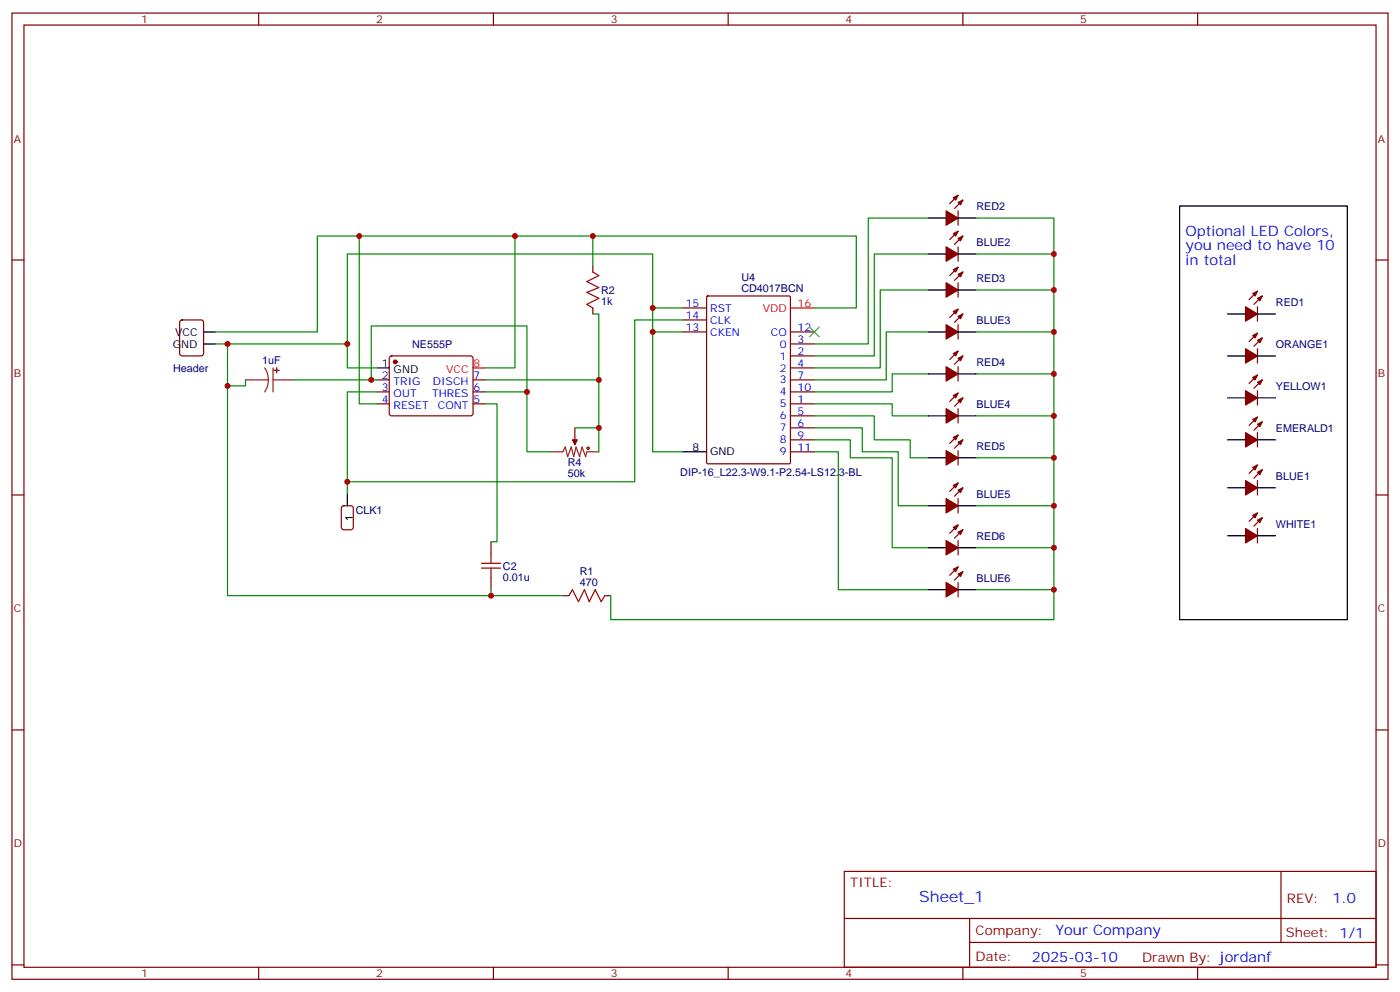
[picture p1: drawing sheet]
<svg xmlns="http://www.w3.org/2000/svg" width="412mm" height="292mm" viewBox="0 0 412 292" stroke-linecap="round" stroke-linejoin="round" font-family="sans-serif">
<g fill="none" stroke="#870000" stroke-width=".35">
<path d="M3.5 3.8h405.4v284.4h-405.4zM7.1 7.4h398.2v277.3h-398.2zM76.2 3.8v3.6M145.3 3.8v3.6M214.5 3.8v3.6M283.6 3.8v3.6M352.8 3.8v3.6M282.2 57.5l-2.4 2.4M283.6 58.9l-2.4 2.4M3.5 76.5h3.6M174.6 78.3v1.7M282.2 62.1v4.2"/>
<path d="M282.2 72.6v4.3M282.2 68.1l-2.4 2.4M282.2 78.6l-2.4 2.5M283.6 69.5l-2.4 2.4M405.3 76.5h3.6M53.2 94.4l.4-.2h5.7l.6 .4 .1 9.4-.5 .7h-5.9l-.6-.4-.1-9.4zM174.6 90.6v1.8M201.1 97.7h7M201.1 90.6h7M201.1 94.2h7M208.2 87.3l.3-.2h24l.3 .2v48.8l-.2 .3-24.1 .1-.3-.2zM232.8 97.7h7.1"/>
<path d="M282.2 83.2v4.3M282.2 95.6v4.2M282.2 91l-2.4 2.5M283.6 92.4l-2.4 2.5M283.6 80l-2.4 2.5M370.4 90.3v4.2M370.4 98l-2.5 2.5M370.4 85.7l-2.5 2.5M371.8 99.4l-2.4 2.5M371.8 87.1l-2.4 2.5M111.1 111.8h3.6M111.1 115.3h3.6"/>
<path d="M111.1 118.9h3.6M114.9 104.9l.5-.2h23.2l.5 .2 .2 .5v16.5l-.7 .5-23.5-.1-.4-.6v-16.3zM139.3 111.8h3.6M139.3 115.3h3.6M139.3 118.9h3.6M232.8 111.8h7.1M232.8 115.3h7.1M232.8 118.9h7.1M232.8 104.7h7.1M232.8 101.2h7.1M232.8 108.3h7.1M282.2 107.9v4.2"/>
<path d="M282.2 115.7l-2.4 2.4M282.2 103.3l-2.4 2.5M283.6 117.1l-2.4 2.5M283.6 104.7l-2.4 2.5M370.4 102.6v4.3M370.4 115v4.2M370.4 110.4l-2.5 2.5M371.8 111.8l-2.4 2.5M169.3 125.9v3.5M232.8 122.4h7.1M232.8 125.9h7.1M232.8 129.4h7.1"/>
<path d="M232.8 133h7.1M282.2 120.3v4.2M282.2 132.6v4.2M282.2 128l-2.4 2.5M283.6 129.4l-2.4 2.5M370.4 127.3v4.3M370.4 122.7l-2.5 2.5M370.4 136.8l-2.5 2.5M371.8 124.1l-2.4 2.5M371.8 138.3l-2.4 2.4M3.5 145.7h3.6M144.6 159.4v3.5"/>
<path d="M282.2 146.7v4.3M282.2 159.1v4.2M282.2 142.1l-2.4 2.5M282.2 154.5l-2.4 2.5M283.6 143.5l-2.4 2.5M283.6 155.9l-2.4 2.5M370.4 141.4v4.3M370.4 155.5v4.3M370.4 151l-2.5 2.4M371.8 152.4l-2.4 2.4M405.3 145.7h3.6M144.6 170v3.5"/>
<path d="M165.8 175.3h1.8M178.2 175.3h1.7M282.2 171.4v4.2M282.2 166.8l-2.4 2.5M283.6 168.2l-2.4 2.5M3.5 214.8h3.6M405.3 214.8h3.6M248.7 256.4h156.6v28.3h-156.6zM377.3 256.5v20.8M248.7 270.3h156.5M285.6 277.3h119.6M285.6 270.3v14.1"/>
<path d="M3.5 284h3.6M76.2 284.7v3.5M145.3 284.7v3.5M214.5 284.7v3.5M283.6 284.7v3.5M352.8 284.7v3.5M405.3 284h3.6"/>
</g>
<g fill="none" stroke="#000" stroke-width=".35">
<path d="M273.4 74.8h5.3M273.4 64.2h5.3M282.2 74.8h5.3M282.2 64.2h5.3M347.5 60.6h49.4v121.8h-49.4zM60 97.7h3.5M273.4 97.7h5.3M273.4 85.3h5.3M282.2 97.7h5.3M282.2 85.3h5.3M361.6 92.4h5.3M370.4 92.4h5.3"/>
<path d="M60 101.2h3.5M111.1 108.3h3.6M273.4 110h5.3M282.2 110h5.3M361.6 104.7h5.3M361.6 117.1h5.3M370.4 104.7h5.3M370.4 117.1h5.3M201.1 133h7M273.4 122.4h5.3M273.4 134.7h5.3M282.2 122.4h5.3"/>
<path d="M282.2 134.7h5.3M361.6 129.4h5.3M370.4 129.4h5.3M102.3 145.3v3.5M273.4 148.8h5.3M282.2 148.8h5.3M361.6 157.7h5.3M361.6 143.5h5.3M370.4 157.7h5.3M370.4 143.5h5.3M273.4 173.5h5.3M273.4 161.2h5.3"/>
<path d="M282.2 173.5h5.3M282.2 161.2h5.3"/>
</g>
<g fill="#870000" stroke="#870000" stroke-width=".35">
<path d="M369 98.7l1.4-.7-.7 1.4z"/>
<path d="M370.4 100.2l1.4-.8-.7 1.5z"/>
<path d="M366.9 102.6l3.5 2.1-3.5 2.2z"/>
<path d="M369 86.4l1.4-.7-.7 1.4z"/>
<path d="M370.4 87.8l1.4-.7-.7 1.4z"/>
<path d="M366.9 90.3l3.5 2.1-3.5 2.1z"/>
<path d="M369 123.4l1.4-.7-.7 1.4z"/>
<path d="M370.4 124.8l1.4-.7-.7 1.5z"/>
<path d="M366.9 127.3l3.5 2.1-3.5 2.2z"/>
<path d="M369 111.1l1.4-.7-.7 1.4z"/>
<path d="M370.4 112.5l1.4-.7-.7 1.4z"/>
<path d="M366.9 115l3.5 2.1-3.5 2.1z"/>
<path d="M369 151.7l1.4-.7-.7 1.4z"/>
<path d="M370.4 153.1l1.4-.7-.7 1.4z"/>
<path d="M366.9 155.5l3.5 2.2-3.5 2.1z"/>
<path d="M369 137.5l1.4-.7-.7 1.5z"/>
<path d="M370.4 139l1.4-.7-.7 1.4z"/>
<path d="M366.9 141.4l3.5 2.1-3.5 2.2z"/>
<path d="M168.6 129.4h1.4l-.7 1.4z"/>
<path d="M280.8 68.8l1.4-.7-.7 1.4z"/>
<path d="M282.2 70.2l1.4-.7-.7 1.4z"/>
<path d="M278.7 72.6l3.5 2.2-3.5 2.1z"/>
<path d="M280.8 91.7l1.4-.7-.7 1.4z"/>
<path d="M282.2 93.1l1.4-.7-.7 1.4z"/>
<path d="M278.7 95.6l3.5 2.1-3.5 2.1z"/>
<path d="M280.8 116.4l1.4-.7-.7 1.4z"/>
<path d="M282.2 117.8l1.4-.7-.7 1.4z"/>
<path d="M278.7 120.3l3.5 2.1-3.5 2.1z"/>
<path d="M280.8 142.8l1.4-.7-.7 1.4z"/>
<path d="M282.2 144.3l1.4-.8-.7 1.5z"/>
<path d="M278.7 146.7l3.5 2.1-3.5 2.2z"/>
<path d="M280.8 167.5l1.4-.7-.7 1.4z"/>
<path d="M282.2 168.9l1.4-.7-.7 1.5z"/>
<path d="M278.7 171.4l3.5 2.1-3.5 2.1z"/>
<path d="M280.8 58.2l1.4-.7-.7 1.4z"/>
<path d="M282.2 59.6l1.4-.7-.7 1.4z"/>
<path d="M278.7 62.1l3.5 2.1-3.5 2.1z"/>
<path d="M280.8 79.3l1.4-.7-.7 1.4z"/>
<path d="M282.2 80.8l1.4-.8-.7 1.5z"/>
<path d="M278.7 83.2l3.5 2.1-3.5 2.2z"/>
<path d="M280.8 104l1.4-.7-.7 1.4z"/>
<path d="M282.2 105.4l1.4-.7-.7 1.5z"/>
<path d="M278.7 107.9l3.5 2.1-3.5 2.1z"/>
<path d="M280.8 128.7l1.4-.7-.7 1.4z"/>
<path d="M282.2 130.1l1.4-.7-.7 1.4z"/>
<path d="M278.7 132.6l3.5 2.1-3.5 2.1z"/>
<path d="M280.8 155.2l1.4-.7-.7 1.4z"/>
<path d="M282.2 156.6l1.4-.7-.7 1.4z"/>
<path d="M278.7 159.1l3.5 2.1-3.5 2.1z"/>
<circle cx="116.4" cy="106.5" r=".53"/>
</g>
<path d="M232.8 90.6h7.1M139.3 108.3h3.6" fill="none" stroke="#f00" stroke-width=".35"/>
<path d="M72.3 111.8h6.7M78 108.3l.8 1.6 .2 1.9M79 111.8l-.2 1.8-.8 1.7M80.4 111.8h6M80.4 108.3v7M162.3 133h3.5l.7-1.4 .7 2.8 1.1-2.8 .7 2.8 .7-2.8 1 2.8 .7-2.8 1.1 2.8 .4-1.4h3.5M169.3 129.4v1.4" fill="none" stroke="#8c2424" stroke-width=".35"/>
<g fill="#8c2424" stroke="#8c2424" stroke-width=".35">
<path d="M81.5 108.3v1.4z"/>
<path d="M80.8 109h1.4z"/>
</g>
<g fill="none" stroke="#a10000" stroke-width=".35">
<path d="M174.6 80l1.8 1.1-3.5 1.8 3.5 1.7-3.5 1.4 3.5 1.8-3.5 1.8 1.7 1M141.8 167.2h5.7M141.8 165.8h5.7M144.6 162.9v2.9M144.6 167.2v2.8M167.6 175.3l1-1.8 1.8 3.6 1.8-3.6 1.4 3.6 1.7-3.6 1.8 3.6 1.1-1.8"/>
<circle cx="173.2" cy="131.9" r=".35"/>
</g>
<path d="M100.8 149l.4-.2h2.2l.6 .5 .1 5.9-.5 .6-2.4 .1-.6-.5-.1-5.9z" fill="none" stroke="#900" stroke-width=".35"/>
<path d="M238.5 96.3l2.8 2.8M241.3 96.3l-2.8 2.8" fill="none" stroke="#3c3" stroke-width=".35"/>
<g fill="none" stroke="#008700" stroke-width=".35">
<path d="M105.8 69.5v49.4h5.3M151.7 69.5v38.8h-8.8M174.6 69.5v8.8M273.4 64.2h-17.6v37h-15.9M273.4 74.8h-15.9v29.9h-17.6M287.5 64.2h22.9v118.2h-130.5v-7.1M287.5 74.8h22.9M174.6 92.4h1.8v40.6M192.3 90.6h8.8M192.3 97.7h8.8M201.1 94.2h-14.1v47.6h-84.7M239.9 90.6h12.3v-21.1h-158.7v28.2h-30"/>
<path d="M273.4 85.3h-14.1v23h-19.4M273.4 97.7h-12.3v14.1h-21.2M287.5 97.7h22.9M287.5 85.3h22.9M63.5 101.2h38.8v-26.4h90v58.2h8.8M67 101.2v12.4h5.3v-1.8M67 113.6v61.7h98.8M86.4 111.8h24.7M102.3 101.2v7.1h8.8M109.4 111.8v-15.9h45.8v37.1h7.1M111.1 115.3h-8.8v30M142.9 118.9h3.5v40.5h-1.8"/>
<path d="M142.9 111.8h33.5M142.9 115.3h12.3M239.9 118.9h22.9v3.5h10.6M273.4 110h-10.6v5.3h-22.9M287.5 110h22.9M169.3 125.9h7.1M239.9 122.4h17.6v7h10.6v5.3h5.3M239.9 125.9h14.1v7.1h10.6v15.8h8.8M239.9 129.4h10.6v5.3h12.3v26.5h10.6M239.9 133h7v40.5h26.5M287.5 122.4h22.9M287.5 134.7h22.9"/>
<path d="M287.5 148.8h22.9M144.6 173.5v1.8M287.5 161.2h22.9M287.5 173.5h22.9"/>
</g>
<g fill="#c00">
<circle cx="192.3" cy="90.6" r=".88"/>
<circle cx="192.3" cy="97.7" r=".88"/>
<circle cx="105.8" cy="69.5" r=".88"/>
<circle cx="102.3" cy="101.2" r=".88"/>
<circle cx="67" cy="101.2" r=".88"/>
<circle cx="67" cy="113.6" r=".88"/>
<circle cx="144.6" cy="175.3" r=".88"/>
<circle cx="102.3" cy="141.8" r=".88"/>
<circle cx="109.4" cy="111.8" r=".88"/>
<circle cx="155.2" cy="115.3" r=".88"/>
<circle cx="174.6" cy="69.5" r=".88"/>
<circle cx="151.7" cy="69.5" r=".88"/>
<circle cx="176.4" cy="111.8" r=".88"/>
<circle cx="176.4" cy="125.9" r=".88"/>
<circle cx="310.4" cy="74.8" r=".88"/>
<circle cx="310.4" cy="85.3" r=".88"/>
<circle cx="310.4" cy="97.7" r=".88"/>
<circle cx="310.4" cy="110" r=".88"/>
<circle cx="310.4" cy="122.4" r=".88"/>
<circle cx="310.4" cy="134.7" r=".88"/>
<circle cx="310.4" cy="148.8" r=".88"/>
<circle cx="310.4" cy="161.2" r=".88"/>
<circle cx="310.4" cy="173.5" r=".88"/>
</g>
<text font-size="4.6" fill="#00f" x="270.8" y="265.5">Sheet_1</text>
<g font-size="4.2" fill="#00f">
<text x="349.2" y="69.5">Optional LED Colors,</text>
<text x="349.2" y="73.7">you need to have 10</text>
<text x="349.2" y="77.9">in total</text>
<text x="392.5" y="265.7">1.0</text>
<text x="310.9" y="275.3">Your Company</text>
<text x="304" y="283.1">2025-03-10</text>
</g>
<g font-size="3.9" fill="#800">
<text x="250.5" y="261">TITLE:</text>
<text x="379.1" y="265.7">REV:</text>
<text x="287.4" y="275.2">Company:</text>
<text x="378.7" y="275.8">Sheet: 1/1</text>
<text x="287.4" y="282.9">Date:</text>
<text x="336.4" y="283">Drawn By: jordanf</text>
</g>
<g font-size="3.2" fill="#800">
<text x="41.6" y="6.8">1</text>
<text x="110.8" y="6.8">2</text>
<text x="179.9" y="6.8">3</text>
<text x="249.1" y="6.8">4</text>
<text x="318.2" y="6.8">5</text>
<text x="4.1" y="41.9">A</text>
<text x="405.9" y="41.9">A</text>
<text x="4.1" y="111.1">B</text>
<text x="405.9" y="111.1">B</text>
<text x="4.1" y="180.2">C</text>
<text x="405.9" y="180.2">C</text>
<text x="4.1" y="249.4">D</text>
<text x="405.9" y="249.4">D</text>
<text x="41.6" y="287.7">1</text>
<text x="110.8" y="287.7">2</text>
<text x="179.9" y="287.7">3</text>
<text x="249.1" y="287.7">4</text>
<text x="318.2" y="287.7">5</text>
</g>
<g font-size="3.2" fill="#000080">
<text x="287.6" y="61.8">RED2</text>
<text x="287.6" y="72.4">BLUE2</text>
<text x="218.4" y="82.8">U4</text>
<text x="287.6" y="83">RED3</text>
<text x="177.1" y="89.7">1k</text>
<text x="177.1" y="86.5">R2</text>
<text x="218.4" y="85.9">CD4017BCN</text>
<text x="287.6" y="95.3">BLUE3</text>
<text x="375.8" y="90">RED1</text>
<text x="77.3" y="107.2">1uF</text>
<text x="121.4" y="102.3">NE555P</text>
<text x="287.6" y="107.7">RED4</text>
<text x="375.8" y="102.4">ORANGE1</text>
<text x="51" y="109.6">Header</text>
<text x="287.6" y="120">BLUE4</text>
<text x="375.8" y="114.7">YELLOW1</text>
<text x="375.8" y="127.1">EMERALD1</text>
<text x="167.2" y="137.2">R4</text>
<text x="287.6" y="132.3">RED5</text>
<text x="167.2" y="140.4">50k</text>
<text x="200.4" y="140">DIP-16_L22.3-W9.1-P2.54-LS12.3-BL</text>
<text x="375.8" y="141.2">BLUE1</text>
<text x="287.6" y="146.5">BLUE5</text>
<text x="104.8" y="151.4">CLK1</text>
<text x="375.8" y="155.3">WHITE1</text>
<text x="287.6" y="158.8">RED6</text>
<text x="148.2" y="167.6">C2</text>
<text x="148.2" y="170.9">0.01u</text>
<text x="170.8" y="172.5">470</text>
<text x="170.8" y="169.3">R1</text>
<text x="287.6" y="171.2">BLUE6</text>
</g>
<g font-size="3.2" fill="#00f">
<text x="202" y="90.3">15</text>
<text x="202" y="93.8">14</text>
<text x="209.2" y="91.7">RST</text>
<text x="209.2" y="95.2">CLK</text>
<text x="202" y="97.3">13</text>
<text x="209.2" y="98.7">CKEN</text>
<text x="227.1" y="98.7">CO</text>
<text x="234.9" y="100.9">3</text>
<text x="234.9" y="97.3">12</text>
<text x="229.8" y="105.8">1</text>
<text x="229.8" y="102.3">0</text>
<text x="234.9" y="104.4">2</text>
<text x="234.9" y="107.9">4</text>
<text x="112.5" y="111.4">2</text>
<text x="116" y="113.2">TRIG</text>
<text x="127.5" y="113.2">DISCH</text>
<text x="139.5" y="111.4">7</text>
<text x="229.8" y="109.3">2</text>
<text x="229.8" y="112.9">3</text>
<text x="234.9" y="111.4">7</text>
<text x="112.5" y="115">3</text>
<text x="112.5" y="118.5">4</text>
<text x="116" y="116.7">OUT</text>
<text x="127.3" y="116.7">THRES</text>
<text x="139.5" y="118.5">5</text>
<text x="139.5" y="115">6</text>
<text x="229.8" y="119.9">5</text>
<text x="229.8" y="116.4">4</text>
<text x="234.9" y="118.5">1</text>
<text x="234.9" y="115">10</text>
<text x="116" y="120.3">RESET</text>
<text x="129" y="120.3">CONT</text>
<text x="229.8" y="123.4">6</text>
<text x="234.9" y="122">5</text>
<text x="234.9" y="125.6">6</text>
<text x="229.8" y="127">7</text>
<text x="229.8" y="130.5">8</text>
<text x="234.9" y="129.1">9</text>
<text x="229.8" y="134">9</text>
<text x="234.9" y="132.6">11</text>
</g>
<g font-size="3.2" fill="#f00">
<text x="224.7" y="91.7">VDD</text>
<text x="234.9" y="90.3">16</text>
<text x="139.5" y="107.9">8</text>
<text x="131.4" y="109.7">VCC</text>
</g>
<g font-size="3.2">
<text x="51.6" y="98.7">VCC</text>
<text x="50.9" y="102.3">GND</text>
<text x="112.5" y="107.9">1</text>
<text x="116" y="109.7">GND</text>
<text x="204" y="132.6">8</text>
<text x="209.2" y="134">GND</text>
<text x="103.9" y="153.4" transform="rotate(-90 103.9 153.4)">1</text>
</g>
</svg>
